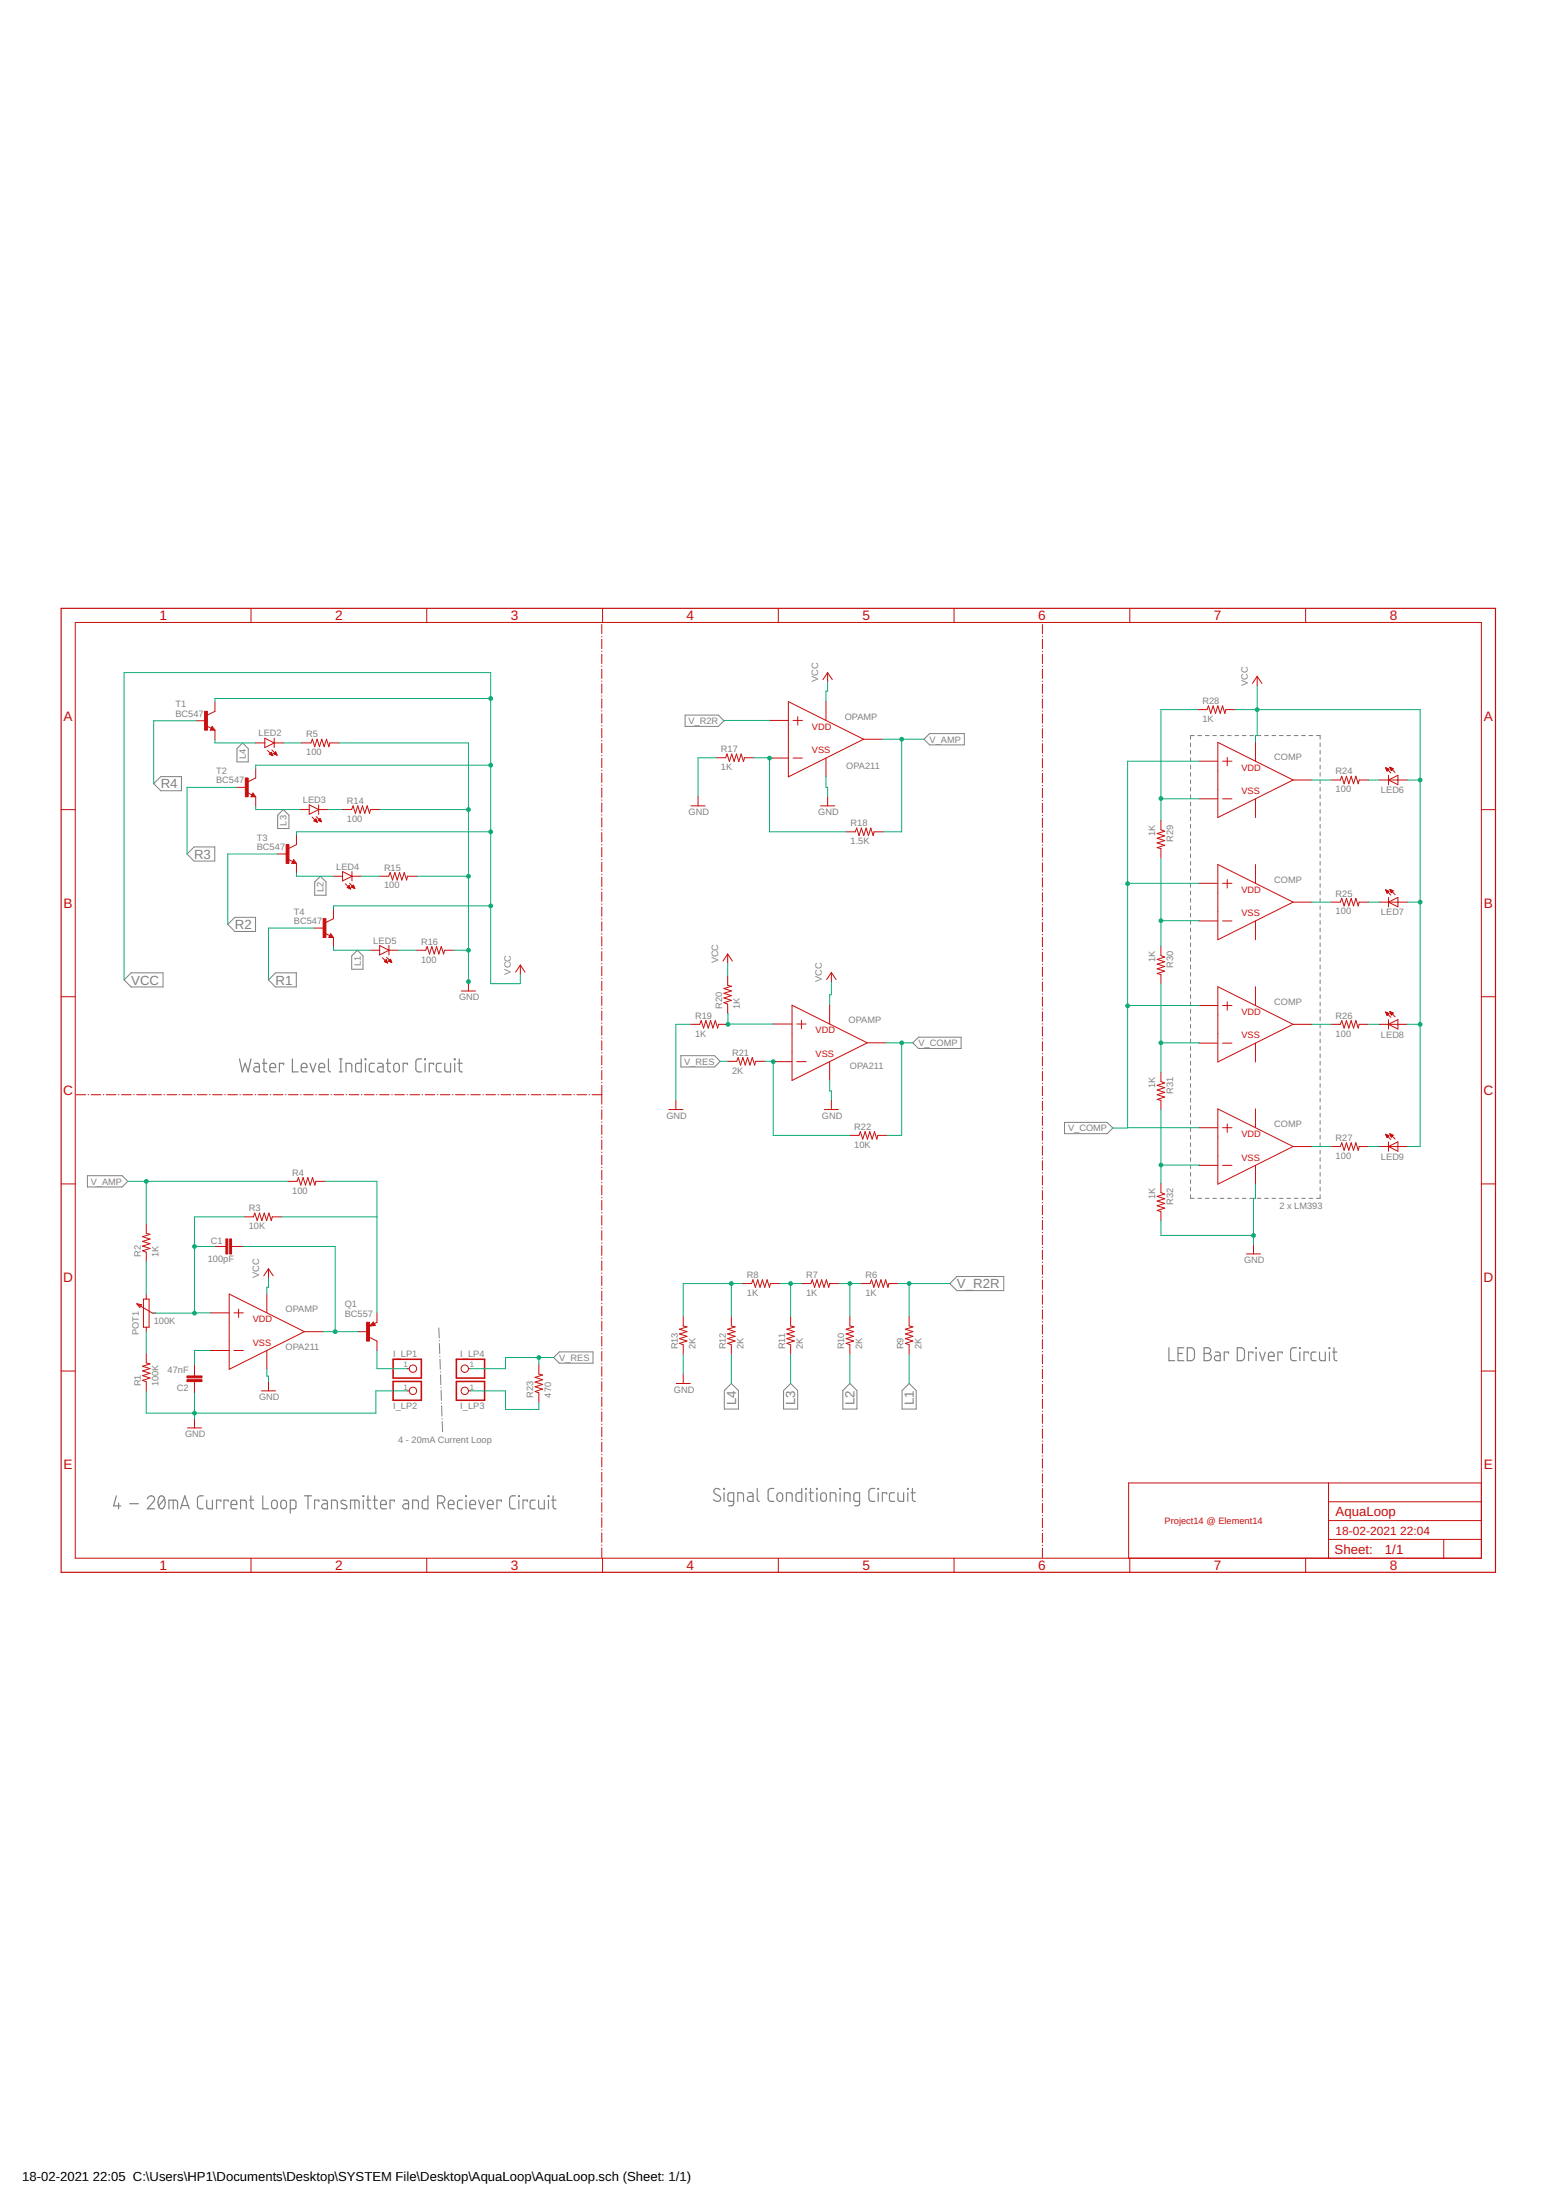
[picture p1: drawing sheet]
<svg xmlns="http://www.w3.org/2000/svg" width="420mm" height="594mm" viewBox="0 0 420 594" stroke-linecap="round" stroke-linejoin="round" font-family="sans-serif">
<g fill="none" stroke="#808080" stroke-width=".27">
<path d="M185 193.1h9l1.5 1.5-1.5 1.6h-9zM249.5 199.6l1.5-1.5h9.4v3h-9.4zM322.5 198.6h-1v1M323.5 198.6h1M325.5 198.6h1M327.5 198.6h1M329.5 198.6h1M331.5 198.6h1M333.5 198.6h1M335.5 198.6h1M337.5 198.6h1M339.5 198.6h1"/>
<path d="M341.5 198.6h1M343.5 198.6h1M345.5 198.6h1M347.5 198.6h1M349.5 198.6h1M351.5 198.6h1M353.5 198.6h1M355.5 198.6h1v1M41.5 211.6l1.9-1.9h5.6v3.8h-5.6zM65.5 200.6l1.5 1.5v3.6h-3v-3.6zM76.5 218.6l1.5 1.5v3.6h-3v-3.6zM321.5 200.6v1"/>
<path d="M321.5 202.6v1M321.5 204.6v1M321.5 206.6v1M321.5 208.6v1M321.5 210.6v1M321.5 212.6v1M321.5 214.6v1M321.5 216.6v1M321.5 218.6v1M356.5 200.6v1M356.5 202.6v1M356.5 204.6v1"/>
<path d="M356.5 206.6v1M356.5 208.6v1M356.5 210.6v1M356.5 212.6v1M356.5 214.6v1M356.5 216.6v1M356.5 218.6v1M50.5 230.6l1.9-1.9h5.6v3.8h-5.6zM86.5 236.6l1.5 1.5v3.6h-3v-3.6zM321.5 220.6v1M321.5 222.6v1M321.5 224.6v1"/>
<path d="M321.5 226.6v1M321.5 228.6v1M321.5 230.6v1M321.5 232.6v1M321.5 234.6v1M321.5 236.6v1M321.5 238.6v1M356.5 220.6v1M356.5 222.6v1M356.5 224.6v1M356.5 226.6v1M356.5 228.6v1"/>
<path d="M356.5 230.6v1M356.5 232.6v1M356.5 234.6v1M356.5 236.6v1M356.5 238.6v1M61.5 249.6l1.9-1.9h5.6v3.8h-5.6zM96.5 256.6l1.5 1.5v3.6h-3v-3.6zM321.5 240.6v1M321.5 242.6v1M321.5 244.6v1M321.5 246.6v1M321.5 248.6v1"/>
<path d="M321.5 250.6v1M321.5 252.6v1M321.5 254.6v1M321.5 256.6v1M321.5 258.6v1M356.5 240.6v1M356.5 242.6v1M356.5 244.6v1M356.5 246.6v1M356.5 248.6v1M356.5 250.6v1M356.5 252.6v1"/>
<path d="M356.5 254.6v1M356.5 256.6v1M356.5 258.6v1M33.5 264.6l1.9-1.9h8.6v3.8h-8.6zM74.4 262.7h5.6v3.8h-5.6l-1.9-1.9zM321.5 260.6v1M321.5 262.6v1M321.5 264.6v1M321.5 266.6v1M321.5 268.6v1M321.5 270.6v1M321.5 272.6v1"/>
<path d="M321.5 274.6v1M321.5 276.6v1M321.5 278.6v1M356.5 260.6v1M356.5 262.6v1M356.5 264.6v1M356.5 266.6v1M356.5 268.6v1M356.5 270.6v1M356.5 272.6v1M356.5 274.6v1M356.5 276.6v1"/>
<path d="M356.5 278.6v1M183.9 285.1h9.1l1.5 1.5-1.5 1.5h-9.1zM246.5 281.6l1.5-1.5h11.5v3h-11.5zM321.5 280.6v1M321.5 282.6v1M321.5 284.6v1M321.5 286.6v1M321.5 288.6v1M321.5 290.6v1M321.5 292.6v1M321.5 294.6v1M321.5 296.6v1"/>
<path d="M321.5 298.6v1M356.5 280.6v1M356.5 282.6v1M356.5 284.6v1M356.5 286.6v1M356.5 288.6v1M356.5 290.6v1M356.5 292.6v1M356.5 294.6v1M356.5 296.6v1M356.5 298.6v1M23.6 317.5h9.4l1.5 1.5-1.5 1.5h-9.4z"/>
<path d="M287.4 303.1h11.6l1.5 1.5-1.5 1.5h-11.6zM321.5 300.6v1M321.5 302.6v1M321.5 304.6v1M321.5 306.6v1M321.5 308.6v1M321.5 310.6v1M321.5 312.6v1M321.5 314.6v1M321.5 316.6v1M321.5 318.6v1M356.5 300.6v1"/>
<path d="M356.5 302.6v1M356.5 304.6v1M356.5 306.6v1M356.5 308.6v1M356.5 310.6v1M356.5 312.6v1M356.5 314.6v1M356.5 316.6v1M356.5 318.6v1M321.5 322.6v1h1M321.5 320.6v1M323.5 323.6h1"/>
<path d="M325.5 323.6h1M327.5 323.6h1M329.5 323.6h1M331.5 323.6h1M333.5 323.6h1M335.5 323.6h1M337.5 323.6h1M339.5 323.6h1M341.5 323.6h1M343.5 323.6h1M345.5 323.6h1M347.5 323.6h1"/>
<path d="M349.5 323.6h1M351.5 323.6h1M353.5 323.6h1M356.5 320.6v1M356.5 322.6v1h-1M118.5 358.6l.1 2.7M256.5 346.6l1.9-1.9h12.6v3.8h-12.6zM118.6 362v.1M118.6 362.8l.1 2.7M118.8 366.2v.1M118.8 367l.1 2.7M118.9 370.4v.1"/>
<path d="M119 371.2v2.8M119.1 374.6v.2M119.1 375.5l.1 2.7M119.2 378.8v.2M119.3 379.7v2.7M149.5 366.6l1.5-1.5h9.1v3h-9.1zM195.6 375.5l1.9-1.9 1.9 1.9v5h-3.8zM213.5 373.6l1.9 1.9v5h-3.8v-5zM227.6 375.5l1.9-1.9 1.9 1.9v5h-3.8zM243.6 375.5l1.9-1.9 1.9 1.9v5h-3.8zM119.4 383.1v.1M119.4 383.9l.1 2.7"/>
</g>
<g fill="none" stroke="#808080" stroke-width=".32">
<path d="M64.7 285.9l.7 3.6 .8-2.4 .8 2.4 .8-3.6M68.7 287.1h.9l.4 .4v2h-.8a.68 .68 0 0 1-.7-.7 .68 .68 0 0 1 .7-.7h.8M70.9 287.1h1.2M71.3 285.9v3.2l.2 .2 .6 .2M72.9 288.3h1.5a.82 .82 0 0 0-.5-1.2 .82 .82 0 0 0-1 .8l.1 1.3 .3 .2 1.1 .1M76.6 287.5v-.4h-1.2v2.4M79 285.9v3.6h1.5M81.3 288.3h1.6a.81 .81 0 0 0-.5-1.2 .81 .81 0 0 0-1.1 .8l.1 1.3 .3 .2 1.2 .1M83.7 287.1l.8 2.4 .8-2.4M86.1 288.3h1.6a.81 .81 0 0 0-.6-1.2 .81 .81 0 0 0-1 .8l.1 1.3 .3 .2 1.2 .1M88.7 285.9v3.2l.6 .4M91.6 289.5h.8"/>
<path d="M91.6 285.9h.8M92 285.9v3.6M93.4 289.5v-2.4h1.2l.3 .3 .1 2.1M97.6 285.9v3.6l-1.4-.2-.2-.4 .1-1.5 .3-.3h1.2M98.6 285.9h.2v.3h-.2zM98.7 287.1v2.4M101.1 287.1h-1l-.4 .6 .1 1.5 .3 .2 1 .1M102.1 287.1h1l.3 .4 .1 2h-.9a.68 .68 0 0 1-.7-.7 .68 .68 0 0 1 .7-.7h.9M104.3 287.1h1.2M104.7 285.9v3.2l.2 .2 .6 .2M106.6 287.3a.77 .77 0 0 1 .8-.1 .77 .77 0 0 1 .4 .7v.8a.77 .77 0 0 1-.7 .8 .77 .77 0 0 1-.8-.8v-1zM110 287.5v-.4h-1.1v2.4"/>
<path d="M113.9 285.9l-1.3 .2-.3 .6 .1 2.4 .5 .3 1 .1M114.7 285.9h.2v.3h-.2zM114.8 287.1v2.4M117.1 287.5v-.4h-1.2v2.4M119.2 287.1h-1l-.4 .6 .1 1.5 .3 .2 1 .1M120.1 287.1v2l.6 .4h1v-2.4M122.7 285.9h.2v.3h-.2zM122.8 287.1v2.4M123.6 287.1h1.2M124 285.9l.1 3.2 .3 .3 .4 .1M315.6 363.9v3.5h1.6M318.1 365.5h1.2"/>
<path d="M319.7 363.9h-1.6v3.5h1.6M320.6 363.9a1.74 1.74 0 0 1 1.6 .3l.3 .7v1.6l-.3 .7a1.74 1.74 0 0 1-1.6 .2zM325.1 363.9h1a.77 .77 0 0 1 .8 .8 .77 .77 0 0 1-.8 .8 .97 .97 0 0 1 1 1 .97 .97 0 0 1-1 .9h-1zM325.1 365.5h1M328.1 365.1h1l.4 .4v1.9h-.9a.68 .68 0 0 1-.7-.6 .68 .68 0 0 1 .7-.7h.9M331.7 365.5v-.4h-1.1v2.3M334.1 363.9a1.76 1.76 0 0 1 1.7 .3l.2 .7v1.8l-.2 .5a1.76 1.76 0 0 1-1.7 .2zM338.3 365.5v-.4h-1.2v2.3M339.1 363.9h.2v.2h-.2zM339.2 365.1v2.3M340.1 365.1l.8 2.3 .8-2.3M342.5 366.3h1.5a.81 .81 0 0 0-.5-1.2 .81 .81 0 0 0-1 .8v1.1l.2 .3 1.3 .1"/>
<path d="M346.2 365.5v-.4h-1.1v2.3M350.1 363.9l-1.3 .2-.3 .6 .1 2.4 .5 .3h1M350.9 363.9l.2 .2zM351 365.1v2.3M353.3 365.5v-.4h-1.2v2.3M355.4 365.1h-1l-.4 .6 .1 1.5 .3 .2h1M356.3 365.1v1.9l.6 .4h1v-2.3M358.9 363.9l.2 .2zM359 365.1v2.3M359.8 365.1h1.2M360.2 363.9v3l.3 .4 .5 .1M31.4 403.9l-.7 2.8h1.9"/>
<path d="M32 405.9v1.5M35 406.1h2.4M39.8 404.7a.97 .97 0 0 1 1.4-.7 .97 .97 0 0 1 .3 1.5l-1.7 1.9h1.9M43.1 404.2a.81 .81 0 0 1 .9-.2 .81 .81 0 0 1 .5 .8 2 2 0 0 1-.9 2.6 2.16 2.16 0 0 1-.5-3.2zM44.4 404.7l-1.5 2M45.6 407.4v-2.3h1.8l.4 .2 .1 2.1M46.8 405.1v2.3M48.7 407.4l1.2-3.5 1.2 3.5M49 406.5h1.8M54.9 403.9a1.37 1.37 0 0 0-1.4 .3l-.2 .5 .1 2.3 .5 .4h1M55.8 405.1v1.9l.6 .4h1v-2.3M59.6 405.5v-.4h-1.1v2.3"/>
<path d="M61.6 405.5v-.4h-1.1v2.3M62.4 406.3h1.5a.82 .82 0 0 0-.5-1.2 .82 .82 0 0 0-1 .8v1.1l.2 .3 1.3 .1M65 407.4v-2.3h.9l.5 .2 .1 2.1M67.3 405.1h1.2M67.7 403.9l.1 3.1 .2 .3 .5 .1M71 403.9v3.5h1.5M73.6 405.3a.79 .79 0 0 1 .8-.1 .79 .79 0 0 1 .5 .7v.8a.78 .78 0 0 1-.8 .7 .78 .78 0 0 1-.8-.7l.1-1zM76.1 405.3a.79 .79 0 0 1 .8-.1 .79 .79 0 0 1 .5 .7v.8a.78 .78 0 0 1-.8 .7 .78 .78 0 0 1-.8-.7v-1zM78.4 407.4h1l.4-.2 .1-1.5-.2-.5-1.3-.1v3.5M82.2 403.9h1.9M83.2 403.9v3.5M86.1 405.5v-.4h-1.2v2.3"/>
<path d="M87.1 405.1h.9l.4 .4v1.9h-.9a.69 .69 0 0 1-.6-.7 .69 .69 0 0 1 .6-.6h.9M89.5 407.4v-2.3h1l.5 .2 .1 2.1M93.5 405.3a.77 .77 0 0 0-.9-.3 .77 .77 0 0 0-.5 .7l.1 .3 1.2 .5a.51 .51 0 0 1 .3 .5 .51 .51 0 0 1-.5 .4l-1.1-.2M94.7 407.4v-2.3h1.7l.5 .2 .1 2.1M95.8 405.1v2.3M98 403.9l.2 .2zM98.1 405.1v2.3M99 405.1h1.1M99.4 403.9v3.1l.2 .3 .5 .1M100.8 405.1h1.1M101.2 403.9v3.1l.2 .3 .5 .1M102.8 406.3h1.5a.81 .81 0 0 0-.5-1.2 .81 .81 0 0 0-1 .8v1.1l.2 .3 1.3 .1"/>
<path d="M106.5 405.5v-.4h-1.2v2.3M109 405.1h.9l.4 .4v1.9h-.8a.69 .69 0 0 1-.7-.7 .69 .69 0 0 1 .7-.6h.8M111.4 407.4v-2.3h1l.5 .2 .1 2.1M115.5 403.9v3.5l-1.3-.1-.2-.5 .1-1.5 .5-.2h.9M118.2 405.9a1.72 1.72 0 0 0 1.7-.4 .97 .97 0 0 0 .1-1 .97 .97 0 0 0-.9-.6h-.9v3.5M119.4 405.9l.7 1.5M121.1 406.3h1.5a.81 .81 0 0 0-.5-1.2 .81 .81 0 0 0-1 .8v1.1l.2 .3 1.3 .1M124.9 405.1h-1l-.4 .6 .1 1.5 .5 .2h.8M125.7 403.9l.2 .2zM125.8 405.1v2.3M126.9 406.3h1.5a.82 .82 0 0 0-.5-1.2 .82 .82 0 0 0-1 .8v.9l.2 .5 1.3 .1M129.2 405.1l.8 2.3 .8-2.3"/>
<path d="M131.6 406.3h1.6a.82 .82 0 0 0-.6-1.2 .82 .82 0 0 0-1 .8v.9l.3 .5 1.3 .1M135.4 405.5v-.4h-1.2v2.3M139.2 403.9l-1.3 .2-.3 .6 .1 2.3 .5 .4h1M140 403.9l.2 .2zM140.1 405.1v2.3M142.4 405.5v-.4h-1.2v2.3M144.5 405.1h-.9l-.4 .6 .1 1.5 .4 .2h.8M145.4 405.1l.1 1.9 .5 .4h1v-2.3M148 403.9l.2 .2zM148.1 405.1v2.3M148.9 405.1h1.2M149.4 403.9v3.1l.2 .3 .5 .1"/>
<path d="M194.4 402.2a.87 .87 0 0 0-1.3-.1 .87 .87 0 0 0 0 1.3l1.1 .6a.85 .85 0 0 1 .2 1.2 .85 .85 0 0 1-1.2 .1l-.6-.4M195.4 401.9l.2 .2zM195.5 403.1v2.3M198.1 405.4h-1.1l-.3-.2-.1-1.5 .2-.5 1.3-.1v2.9l-.4 .6h-1M199.2 405.4v-2.3h1.2l.3 .2 .1 2.1M202 403.1h.9l.4 .4v1.9h-.8a.68 .68 0 0 1-.7-.7 .68 .68 0 0 1 .7-.6h.8M204.5 401.9v3.1l.5 .4M209 401.9l-1.3 .2-.3 .6 .1 2.3 .5 .4h1M210.1 403.3a.78 .78 0 0 1 .8-.1 .78 .78 0 0 1 .4 .7v.8a.78 .78 0 0 1-.7 .7 .78 .78 0 0 1-.8-.7v-1.1zM212.4 405.4v-2.3h1.1l.3 .2 .1 2.1M216.5 401.9v3.5h-1.2l-.4-.5 .2-1.6 .2-.2h1.2M217.5 401.9h.2v.2h-.2z"/>
<path d="M217.6 403.1v2.3M218.5 403.1h1.1M218.9 401.9v3.1l.2 .3 .5 .1M220.5 401.9l.2 .2zM220.6 403.1v2.3M221.9 403.3a.78 .78 0 0 1 .8-.1 .78 .78 0 0 1 .5 .7v.8a.78 .78 0 0 1-.8 .7 .78 .78 0 0 1-.8-.7v-1.1zM224.2 405.4v-2.3h1.1l.3 .2 .1 2.1M226.8 401.9l.1 .2zM226.8 403.1v2.3M228 405.4v-2.3h1.1l.3 .2 .1 2.1M232.1 405.4h-1.2l-.2-.2-.2-1.5 .4-.6h1.2v2.9l-.4 .6h-1M236.2 401.9l-1.2 .2-.4 .6 .1 2.3 .5 .4h1"/>
<path d="M237 401.9l.2 .2zM237.1 403.1v2.3M239.4 403.5v-.4h-1.1v2.3M241.5 403.1h-.9l-.4 .6 .1 1.5 .3 .2h.9M242.5 403.1v1.9l.5 .4h1v-2.3M245 401.9l.2 .2zM245.1 403.1v2.3M246 403.1h1.2M246.4 401.9v3.1l.2 .3 .6 .1"/>
</g>
<g fill="none" stroke="#c90d0c" stroke-width=".27">
<path d="M20.3 168.1h379.7v252.7h-379.7zM67.8 164.3v3.8M115.2 164.3v3.8M162.5 168.6v2.5M162.5 171.8v.2M162.5 172.6v2.6M162.5 175.8v.2M162.5 176.7v2.5M162.5 179.9v.1M162.7 164.3v3.8M210.2 164.3v3.8M257.6 164.3v3.8"/>
<path d="M281.5 168.6v2.6M281.5 171.8v.2M281.5 172.7v2.5M281.5 175.9v.1M281.5 176.7v2.5M281.5 179.9v.1M305.1 164.3v3.8M352.6 164.3v3.8M53 194.6h2.5M55.8 196l1.2 .7M57.3 196.2l.7 1h-1.2zM57.3 196.7l.1 .2h-.4l.3-.5 .5 .6h-.8"/>
<path d="M58 189.5v2.6l-2 1M58 197.2v2.5M71.5 199.3l2.5 1.3-2.5 1.3zM74 199.3v2.6M162.5 180.7v2.5M162.5 183.9v.1M162.5 184.7v2.5M162.5 187.9v.1M162.5 188.7v2.5M162.5 191.9v.1M162.5 192.7v2.5M162.5 195.9v.1"/>
<path d="M162.5 196.7v2.5M162.5 199.9v.2M207.8 194.5h5.1M212.9 189.5l20.3 10.1-20.3 10.2zM214.1 194.5h2.6M215.4 193.5v2.3M223 189.5v5M223.5 181.6l1.2 1.9M223.5 181.6l-1.3 1.9M223.5 181.6v2.6M233.2 199.6h5.1M281.5 180.7v2.5"/>
<path d="M281.5 183.9v.1M281.5 184.7v2.5M281.5 187.9v.2M281.5 188.7v2.6M281.5 191.9v.2M281.5 192.8v2.5M281.5 196v.1M281.5 196.8v2.5M323.4 191.6h2.5l.4-1 .6 2 .7-2 .6 2 .6-2 .7 2 .6-2 .7 2 .2-1h2.5M339.5 182.6l1.2 1.9M339.5 182.6l-1.3 1.9M339.5 182.6v2.6"/>
<path d="M16.5 218.6h3.8M64 212.6h2.5M66.8 214l1.3 .7M68.3 214.1l.7 1.1h-1.2zM68.3 214.7l.1 .2h-.4l.3-.5 .5 .6h-.8M69 200.6h2.5M69 207.5v2.6l-2 1M69 215.2v2.5M72.3 202.6l1.4 1.4M72.9 203.6h.6M72.9 203.7h.6M73 203.5h.4"/>
<path d="M73.1 203.3h.3M73.2 203.8h.4M73.2 203.2h.1M73.3 203.2l.4 .8-.9-.3zM73.4 202.5l1.4 1.4M73.4 204h.2M73.9 203.5l.5-.5 .4 .9zM74 203.5h.6M74 200.6h2.6M74 203.6h.7M74.1 203.3h.5M74.2 203.2h.3"/>
<path d="M74.3 203.7h.4M74.3 203.1h.2M74.6 203.8h.2M81 218.6h2.5M81.4 200.6h2.6l.3-1 .7 2 .6-2 .7 2 .6-2 .6 2 .7-2 .6 2 .2-1h2.6M83.5 217.3l2.5 1.3-2.5 1.3zM86 217.3v2.6M86 218.6h2.6M92.4 218.6h2.6l.3-1 .7 2 .6-2 .6 2 .7-2 .6 2 .6-2 .7 2 .2-1h2.6M162.5 200.7v2.6M162.5 203.9v.2M162.5 204.8v2.5"/>
<path d="M162.5 208v.1M162.5 208.8v2.5M162.5 212v.1M162.5 212.8v2.5M162.5 216v.1M162.5 216.8v2.5M186.6 217.6h3.8M188.5 215.1v2.5M193.4 204.6h2.5l.4-1 .7 2 .6-2 .6 2 .7-2 .6 2 .6-2 .7 2 .2-1h2.6M207.8 204.7h5.1M214.1 204.7h2.6M221.6 217.6h3.8"/>
<path d="M223 204.7v5.1M223.5 215.1v2.5M281.5 200v.1M281.5 200.8v2.5M281.5 204v.2M281.5 204.8v2.5M281.5 208v.2M281.5 208.9v2.5M281.5 212.1v.1M281.5 212.9v2.5M281.5 216.1v.1M281.5 216.9v2.5"/>
<path d="M323.8 205.5h5M323.8 215.7h5M328.8 200.5l20.4 10.1-20.4 10.2zM330.1 205.5h2.6M330.1 215.7h2.6M331.4 204.5v2.3M339 200.5v5M339 215.7v5.1M349.2 210.6h5M359.4 210.6h2.5l.4-1 .6 2 .7-2 .6 2 .6-2 .7 2 .6-2 .7 2 .2-1h2.5M372.4 210.6h7.6M374.2 207.3l1.4 1.4"/>
<path d="M374.2 207.3h.1M374.2 207.3l.9 .4M374.2 207.3l.3 .9M374.2 207.5h.3M374.3 207.6h.5M374.3 207.7h.8M374.4 207.8h.5M374.4 207.9h.4M374.5 208.1h.2M374.5 208.2h.1M374.9 210.6l2.6-1.2v2.5zM374.9 209.4v2.5"/>
<path d="M375.1 207.7l-.6 .5M375.3 207.2l1.4 1.4M375.3 207.2l.9 .4M375.3 207.2l.4 .9 .5-.5M375.3 207.2h.1M375.4 207.3h.2M375.4 207.5h.5M375.5 207.6h.7M375.5 207.7h.6M375.6 207.8h.4M375.6 207.9h.2M375.7 208.1h.1"/>
<path d="M400 218.6h3.8M75 230.6h2.5M77.8 232.1l1.2 .6M79.3 232.1l.8 1.1h-1.3zM79.3 232.6l.1 .3h-.4l.3-.5 .5 .6h-.8M80.1 225.5v2.6l-2.1 1M80.1 233.2v2.5M84.3 220.6l1.4 1.4M84.8 221.7l.5-.6 .4 .9zM84.8 221.7h.7M84.9 221.6h.5M85 221.4h.4"/>
<path d="M85.1 221.8h.5M85.1 221.3h.2M85.2 221.2h.1M85.4 221.9h.2M85.4 220.5l1.4 1.4M85.9 221.5l.5-.5 .4 .9zM86 221.6h.7M86 221.4h.6M86.1 221.3h.5M86.3 221.2h.2M86.3 221.7h.4M86.4 221.1h.1"/>
<path d="M86.6 221.8h.2M90 236.6h2.5M92.5 235.4l2.5 1.2-2.5 1.3zM93.3 238.7l1.4 1.4M93.8 239.7l.9 .4M93.8 239.7h.7M93.9 239.5h.5M94 239.4h.4M94 239.8h.6M94.1 239.3h.2M94.3 239.2h.1M94.3 239.2l-.5 .5"/>
<path d="M94.3 239.2l.4 .9M94.3 239.9h.3M94.4 238.5l1.4 1.4M94.9 239.5l.9 .4M94.9 239.5h.8M95 239.4h.6M95 235.4v2.5M95 236.6h2.6M95.1 239.3h.4M95.2 239.7h.5M95.3 239.2h.2M95.4 239.1h.1"/>
<path d="M95.4 239l-.5 .5M95.4 239l.4 .9M95.5 239.8h.2M95.8 239.9h.1M102.4 236.6h2.6l.3-1 .7 2 .6-2 .7 2 .6-2 .6 2 .7-2 .6 2 .2-1h2.6M162.5 220v.1M162.5 220.8v2.5M162.5 224v.2M162.5 224.8v2.6M162.5 228v.2M162.5 228.9v2.5M162.5 232.1v.1"/>
<path d="M162.5 232.9v2.5M162.5 236.1v.1M162.5 236.9v2.5M228.4 224.6h2.5l.4-1 .7 2 .6-2 .6 2 .7-2 .6 2 .6-2 .7 2 .2-1h2.6M281.5 220.1v.1M281.5 220.9v2.6M281.5 224.1v.2M281.5 225v2.5M281.5 228.2v.1M281.5 229v2.5M281.5 232.2v.1M281.5 233v2.5"/>
<path d="M281.5 236.2v.1M281.5 237v2.5M313.5 221.5v2.6l1 .4-2 .6 2 .6-2 .7 2 .6-2 .6 2 .7-2 .6 1 .3v2.5M323.8 238.5h5M328.8 233.4l20.4 10.2-20.4 10.2zM330.1 238.5h2.6M331.4 237.5v2.3M339 233.4v5.1M85 250.6h2.5M87.8 252l1.2 .6M89.3 252.1l.7 1.1h-1.2zM89.3 252.6l.1 .3h-.4l.3-.5 .5 .6h-.8"/>
<path d="M90 245.5v2.6l-2 1M90 253.2v2.5M94.6 240h.1M100 256.6h2.5M102.5 255.3l2.5 1.3-2.5 1.3zM103.3 258.6l1.3 1.4M103.8 259.7h.7M103.9 259.6h.6M104 259.4h.4M104.1 259.3h.3M104.1 259.8h.5M104.2 259.2h.1"/>
<path d="M104.3 259.1l.3 .9-.8-.3zM104.4 258.5l1.4 1.4M104.4 259.9h.2M104.9 259.5l.5-.5 .4 .9zM105 259.6h.6M105 259.4h.6M105 255.3v2.6M105 256.6h2.6M105.1 259.3h.5M105.2 259.2h.3M105.3 259.7h.4M105.4 259.1h.1"/>
<path d="M105.6 259.8h.1M112.4 256.6h2.6l.3-1 .7 2 .6-2 .6 2 .7-2 .6 2 .6-2 .7 2 .2-1h2.6M162.5 240.1v.1M162.5 240.9v2.5M162.5 244.1v.1M162.5 244.9v2.5M162.5 248.1v.1M162.5 248.9v2.5M162.5 252.1v.2M162.5 252.9v2.6M162.5 256.1v.2M162.5 257v2.5"/>
<path d="M196.5 257.6v2.6M196.5 257.6l1.3 1.9M196.5 257.6l-1.3 1.9M281.5 240.2v.2M281.5 241v2.6M281.5 244.2v.2M281.5 245.1v2.5M281.5 248.3v.1M281.5 249.1v2.5M281.5 252.3v.1M281.5 253.1v2.5M281.5 256.3v.2"/>
<path d="M281.5 257.1v2.6M313.5 255.5v2.6l1 .3-2 .7 2 .6-2 .6 2 .7-2 .6 2 .7-2 .6 1 .2v2.6M323.8 248.7h5M330.1 248.7h2.6M339 248.7v5.1M349.2 243.6h5M359.4 243.6h2.5l.4-1 .6 2 .7-2 .6 2 .6-2 .7 2 .6-2 .7 2 .2-1h2.5M372.4 243.6h7.6M374.2 240.3l1.4 1.4M374.2 240.3l.9 .4-.6 .5zM374.2 240.4h.1M374.2 240.5h.4"/>
<path d="M374.3 240.6h.6M374.4 240.7h.6M374.4 240.9h.5M374.5 241h.3M374.5 241.1h.1M374.9 242.3v2.6M374.9 243.6l2.6-1.3v2.6zM375.3 240.2l1.4 1.4M375.3 240.2l.9 .4-.5 .5zM375.3 240.3h.2M375.4 240.4h.4M375.5 240.5h.6"/>
<path d="M375.5 240.6h.6M375.6 240.7h.4M375.6 240.9h.3M375.6 241h.2M16.5 269.2h3.8M124.6 267.6h3.8M126.5 265.1v2.5M140.5 260.6l1.3 1.9M140.5 260.6l-1.3 1.9M140.5 260.6v2.5M162.5 260.2v.1M162.5 261v2.5"/>
<path d="M162.5 264.2v.1M162.5 265v2.5M162.5 268.2v.1M162.5 269v2.5M162.5 272.2v.1M162.5 273v2.5M162.5 276.2v.2M162.5 277v2.5M186.4 276.6h2.6l.3-1 .7 2 .6-2 .6 2 .7-2 .6 2 .6-2 .7 2 .2-1h2.6M196.5 263.5v2.6l1 .2-2 .7 2 .6-2 .6 2 .7-2 .6 2 .6-2 .7 1 .3v2.6M208.8 276.5h5.1M213.9 271.4l20.3 10.2-20.3 10.2z"/>
<path d="M215.1 276.5h2.6M216.4 275.5v2.3M224 271.4v5.1M224.5 262.6l1.3 1.9M224.5 262.6l-1.3 1.9M224.5 262.6v2.6M281.5 260.3v.2M281.5 261.2v2.5M281.5 264.4v.1M281.5 265.2v2.5M281.5 268.4v.1M281.5 269.2v2.5"/>
<path d="M281.5 272.4v.1M281.5 273.2v2.6M281.5 276.4v.2M281.5 277.2v2.6M323.8 271.5h5M328.8 266.4l20.4 10.2-20.4 10.2zM330.1 271.5h2.6M331.4 270.5v2.3M339 266.4v5.1M349.2 276.6h5M359.4 276.6h2.5l.4-1 .6 2 .7-2 .6 2 .6-2 .7 2 .6-2 .7 2 .2-1h2.5M372.4 276.6h7.6"/>
<path d="M374.2 273.3l1.4 1.4M374.2 273.3h.1M374.2 273.3l.9 .4M374.2 273.3l.3 .9 .6-.5M374.2 273.4h.3M374.3 273.6h.5M374.3 273.7h.7M374.4 273.8h.5M374.4 273.9h.4M374.5 274h.2M374.5 274.2h.1M374.9 275.3v2.6"/>
<path d="M374.9 276.6l2.6-1.3v2.6zM375.3 273.2l1.4 1.4M375.3 273.2l.9 .4M375.3 273.2l.4 .9M375.3 273.2h.1M375.4 273.3h.2M375.4 273.4h.5M375.5 273.6h.7M375.5 273.7h.6M375.6 273.8h.4M375.6 273.9h.2M375.7 274h.1"/>
<path d="M376.2 273.6l-.5 .5M400 269.2h3.8M20.5 295.6h2.6M23.8 295.6h.1M24.6 295.6h2.6M27.9 295.6h.1M28.7 295.6h2.6M32 295.6h.1M32.8 295.6h2.6M36.1 295.6h.1M36.9 295.6h2.6M40.2 295.6h.1"/>
<path d="M41 295.6h2.6M44.3 295.6h.1M45.1 295.6h2.6M48.4 295.6h.1M49.2 295.6h2.6M52.5 295.6h.1M53.3 295.6h2.6M56.6 295.6h.1M57.4 295.6h2.6M60.7 295.6h.1M61.5 295.6h2.6M64.8 295.6h.1"/>
<path d="M65.6 295.6h2.6M68.9 295.6h.1M69.7 295.6h2.6M73 295.6h.1M73.8 295.6h2.6M77.1 295.6h.1M77.9 295.6h2.6M81.2 295.6h.1M82 295.6h2.6M85.3 295.6h.1M86.1 295.6h2.6M89.4 295.6h.1"/>
<path d="M90.2 295.6h2.6M93.5 295.6h.1M94.3 295.6h2.6M97.6 295.6h.1M98.4 295.6h2.6M101.7 295.6h.1M102.5 295.6h2.6M105.8 295.6h.1M106.6 295.6h2.6M109.9 295.6h.1M110.7 295.6h2.6M114 295.6h.1"/>
<path d="M114.8 295.6h2.6M118.1 295.6h.1M118.9 295.6h2.6M122.2 295.6h.1M123 295.6h2.6M126.3 295.6h.1M127.1 295.6h2.6M130.4 295.6h.1M131.2 295.6h2.6M134.5 295.6h.1M135.3 295.6h2.6M138.6 295.6h.1"/>
<path d="M139.4 295.6h2.6M142.7 295.6h.1M143.5 295.6h2.6M146.8 295.6h.1M147.6 295.6h2.6M150.9 295.6h.1M151.7 295.6h2.6M155 295.6h.1M155.8 295.6h2.6M159.1 295.6h.1M159.9 295.6h2.6M162.5 280.2v.2"/>
<path d="M162.5 281.1v2.5M162.5 284.2v.2M162.5 285.1v2.5M162.5 288.2v.2M162.5 289.1v2.5M162.5 292.3v.1M162.5 293.1v5.1M162.5 298.9v.1M162.5 299.7v2.6M180.6 299.6h3.8M182.5 297.1v2.5M196.4 286.6h2.5l.4-1 .7 2 .6-2 .6 2 .7-2 .6 2 .6-2 .7 2 .2-1h2.6"/>
<path d="M208.8 286.7h5.1M215.1 286.7h2.6M222.6 299.6h3.8M224 286.7v5.1M224.5 297.1v2.5M234.2 281.6h5.1M281.5 280.5v.1M281.5 281.3v2.5M281.5 284.5v.1M281.5 285.3v2.5M281.5 288.5v.1M281.5 289.3v2.5"/>
<path d="M281.5 292.5v.2M281.5 293.3v2.6M281.5 296.5v.2M281.5 297.4v2.5M313.5 289.5v2.6l1 .3-2 .7 2 .6-2 .6 2 .7-2 .6 2 .6-2 .7 1 .2v2.6M323.8 281.7h5M328.8 299.4l20.4 10.2-20.4 10.2zM330.1 281.7h2.6M339 281.7v5.1M339 299.4v5.1M16.5 319.7h3.8M77.7 319h2.5l.4-1 .6 2 .7-2 .6 2 .6-2 .7 2 .6-2 .6 2 .3-1h2.5"/>
<path d="M162.5 302.9v.2M162.5 303.8v2.5M162.5 307v.2M162.5 307.8v2.6M162.5 311.1v.1M162.5 311.9v2.6M162.5 315.2v.1M162.5 316v2.6M162.5 319.3v.1M229.4 306.6h2.5l.4-1 .7 2 .6-2 .6 2 .7-2 .6 2 .6-2 .7 2 .2-1h2.6M281.5 300.6v.1M281.5 301.4v2.5"/>
<path d="M281.5 304.6v.1M281.5 305.4v2.5M281.5 308.6v.2M281.5 309.4v2.6M281.5 312.6v.2M281.5 313.5v2.5M281.5 316.7v.1M281.5 317.5v2.5M313.5 319.5v2.6l1 .3-2 .7 2 .6-2 .6 2 .7-2 .6 2 .6-2 .7 1 .2v2.6M323.8 304.5h5M323.8 314.7h5M330.1 304.5h2.6"/>
<path d="M330.1 314.7h2.6M331.4 303.5v2.3M339 314.7v5.1M349.2 309.6h5M359.4 309.6h2.5l.4-1 .6 2 .7-2 .6 2 .6-2 .7 2 .6-2 .7 2 .2-1h2.5M372.4 309.6h7.6M374.2 306.3l1.4 1.4M374.2 306.3l.9 .4-.6 .5zM374.2 306.4h.1M374.2 306.5h.4M374.3 306.6h.6M374.4 306.7h.6"/>
<path d="M374.4 306.9h.5M374.5 307h.3M374.5 307.1h.1M374.9 308.3v2.6M374.9 309.6l2.6-1.3v2.6zM375.3 306.2l1.4 1.4M375.3 306.2l.9 .4-.5 .5zM375.3 306.2h.2M375.4 306.4h.4M375.5 306.5h.5M375.5 306.6h.6M375.5 306.7h.5"/>
<path d="M375.6 306.9h.3M375.6 307h.2M400 319.7h3.8M39.5 330.5v2.6l1 .2-2 .6 2 .7-2 .6 2 .7-2 .6 2 .6-2 .7 1 .3v2.6M58 336.6h3M62.5 336.6h3.1M65.9 328.6h2.5l.4-1 .6 2 .7-2 .6 2 .7-2 .6 2 .6-2 .7 2 .2-1h2.6M162.5 320.1v2.6M162.5 323.3v.2M162.5 324.2v2.5M162.5 327.4v.2M162.5 328.3v2.5"/>
<path d="M162.5 331.5v.1M162.5 332.3v2.6M162.5 335.6v.1M162.5 336.4v2.6M162.5 339.7v.1M281.5 320.7v.1M281.5 321.5v2.5M281.5 324.7v.1M281.5 325.5v2.5M281.5 328.7v.2M281.5 329.5v2.6M281.5 332.8v.1"/>
<path d="M281.5 333.6v2.5M281.5 336.8v.1M281.5 337.6v2.5M336.6 338.6h3.8M338.5 336.1v2.5M37 352.1l4.1 2.5h.9M37 352.1l1.2 .2-.5 .8zM38.7 350.8h1.6v7.6h-1.6zM39.5 349.5v1.3M39.5 358.4v1.3M56.8 354.5h5.1M61.9 349.4l20.3 10.2-20.3 10.2z"/>
<path d="M63.2 354.5h2.5M64.4 353.5v2.3M72.1 349.4v5.1M72.5 342.6l1.3 1.9M72.5 342.6l-1.3 1.9M72.5 342.6v2.5M82.2 359.6h5.1M96.7 359.6h2.6M100.8 357.7h-.4l.4-.3 .2 .4-1 .1 .8-.7 .4 .6M100.8 357l.5 .9-1.5 .2zM101.8 354.5v2.6l-.7 .4M162.5 340.5v2.6"/>
<path d="M162.5 343.7v.2M162.5 344.6v2.6M162.5 347.8v.2M162.5 348.6v2.6M162.5 351.9v.1M162.5 352.7v2.6M162.5 356v.1M162.5 356.8v2.6M184.5 355.5v2.6l1 .2-2 .6 2 .7-2 .6 2 .6-2 .7 2 .6-2 .7 1 .3v2.6M197.5 355.5v2.6l1 .2-2 .6 2 .7-2 .6 2 .6-2 .7 2 .6-2 .7 1 .3v2.6M200.4 346.6h2.5l.4-1 .7 2 .6-2 .6 2 .7-2 .6 2 .6-2 .7 2 .2-1h2.6M213.5 355.5v2.6l1 .2-2 .6 2 .7-2 .6 2 .6-2 .7 2 .6-2 .7 1 .3v2.6"/>
<path d="M216.4 346.6h2.5l.4-1 .7 2 .6-2 .6 2 .7-2 .6 2 .6-2 .7 2 .2-1h2.6M229.5 355.5v2.6l1 .2-2 .6 2 .7-2 .6 2 .6-2 .7 2 .6-2 .7 1 .3v2.6M232.4 346.6h2.5l.4-1 .7 2 .6-2 .6 2 .7-2 .6 2 .6-2 .7 2 .2-1h2.6M245.5 355.5v2.6l1 .2-2 .6 2 .7-2 .6 2 .6-2 .7 2 .6-2 .7 1 .3v2.6M281.5 340.8v.1M281.5 341.6v2.5M281.5 344.8v.2M281.5 345.7v2.5M281.5 348.8v.2M281.5 349.7v2.5M281.5 352.9v.1M281.5 353.7v2.5"/>
<path d="M281.5 356.9v.1M281.5 357.7v2.5M16.5 370.2h3.8M39.5 365.5v2.5l1 .3-2 .6 2 .7-2 .6 2 .6-2 .7 2 .6-2 .6 1 .4v2.6M52.5 368.5v3.1M52.5 373.1v3M56.8 364.7h5.1M63.2 364.7h2.5M70.6 375.6h3.8M72.1 364.7v5.1M72.5 373v2.6M99.8 361.1l2 1v2.6"/>
<path d="M110 375.6h.5M110 369.6h.5M126.5 375.6h.5M126.5 369.6h.5M145.5 368.5v2.6l1 .2-2 .6 2 .7-2 .6 2 .6-2 .7 2 .6-2 .7 1 .3v2.6M162.5 360.1v.1M162.5 360.9v2.6M162.5 364.2v.1M162.5 365v2.5M162.5 368.2v.2M162.5 369v2.6M162.5 372.3v.1"/>
<path d="M162.5 373.1v2.6M162.5 376.4v.1M162.5 377.2v2.6M182.6 373.6h3.8M184.5 371.1v2.5M281.5 360.9v.2M281.5 361.7v2.6M281.5 364.9v.2M281.5 365.8v2.5M281.5 369v.1M281.5 369.8v2.5M281.5 373v.1"/>
<path d="M281.5 373.8v2.5M281.5 377v.1M281.5 377.8v2.5M400 370.2h3.8M50.6 385.6h3.8M52.5 383.1v2.5M162.5 380.5v.1M162.5 381.3v2.6M162.5 384.6v.1M162.5 385.4v2.5M162.5 388.6v.2M162.5 389.4v2.6"/>
<path d="M162.5 392.7v.1M162.5 393.5v2.6M162.5 396.8v.1M162.5 397.6v2.6M281.5 381v.2M281.5 381.8v2.6M281.5 385.1v.1M281.5 385.9v2.5M281.5 389.1v.1M281.5 389.9v2.5M281.5 393.1v.1M281.5 393.9v2.6"/>
<path d="M281.5 397.1v.2M281.5 398v2.5M162.5 400.9v.1M162.5 401.7v2.6M162.5 404.9v.2M162.5 405.8v2.5M162.5 409v.2M162.5 409.9v2.5M162.5 413.1v.1M162.5 413.9v2.6M162.5 417.2v.1M162.5 418v2.6"/>
<path d="M281.5 401.2v.1M281.5 402v2.5M281.5 405.2v.1M281.5 406v2.5M281.5 409.2v.1M281.5 410v2.5M281.5 413.2v.2M281.5 414v2.6M281.5 417.2v.2M281.5 418.1v2.5M358.7 415.7h41.3M358.7 400.5v20.3"/>
<path d="M358.7 410.6h41.3M358.7 405.5h41.3M389.8 415.7v5.1M400 400.5h-95.2v20.3M67.8 420.8v3.8M115.2 420.8v3.8M162.7 420.8v3.8M210.2 420.8v3.8M257.6 420.8v3.8M305.1 420.8v3.8M352.6 420.8v3.8"/>
<circle cx="111.5" cy="375.6" r=".99"/>
<circle cx="111.5" cy="369.6" r=".99"/>
<circle cx="125.5" cy="375.6" r=".99"/>
<circle cx="125.5" cy="369.6" r=".99"/>
</g>
<g fill="#c90d0c" stroke="#c90d0c" stroke-width=".27">
<path d="M99 357.1h.8v5h-.8z"/>
<path d="M61 334.6h.5v4h-.5z"/>
<path d="M62 334.6h.5v4h-.5z"/>
<path d="M50.5 372.6h4v.5h-4z"/>
<path d="M50.5 371.6h4v.5h-4z"/>
<path d="M55.2 192.1h.8v5.1h-.8z"/>
<path d="M66.3 210.1h.7v5.1h-.7z"/>
<path d="M77.3 228.1h.7v5.1h-.7z"/>
<path d="M87.2 248.1h.8v5.1h-.8z"/>
</g>
<path d="M106.2 367.1h7.6v5h-7.6zM106.2 373h7.6v5.1h-7.6zM123.2 367.1h7.7v5h-7.7zM123.2 373h7.7v5.1h-7.7z" fill="none" stroke="#c90d0c" stroke-width=".42"/>
<path d="M16.5 164.3h387.3v260.3h-387.3z" fill="none" stroke="#c90d0c" stroke-width=".32"/>
<g fill="none" stroke="#0dab76" stroke-width=".27">
<path d="M53 194.6h-11.5v17M58 199.7v.9h11M132.5 188.6h-74.5v.9M207.8 194.5l-12.3 .1M223.5 184.2v2.4h-.5v2.9M238.3 199.6h11.2M243.5 199.6v25h-4.9M323.4 191.6h-9.9v24M333.5 191.6h50v118h-3.5M339.5 185.2v13.4h-.5v1.9M64 212.6h-13.5v18M69 217.7v.9h12"/>
<path d="M76.6 200.6h4.8M88.6 218.6h3.8M91.6 200.6h34.9v65M102.6 218.6h23.9M132.5 206.6h-63.5v.9M193.4 204.6h-4.9v10.5M203.6 204.6h4.2v20h20.6M223 209.8v2.8h.5v2.5M323.8 215.7h-10.3v5.8M323.8 205.5h-19.3v33h19.3M354.2 210.6h5.2M369.5 210.6h2.9"/>
<path d="M380 210.6h3.5M75 230.6h-13.5v19M80.1 235.7v.9h9.9M97.6 236.6h4.8M112.6 236.6h13.9M132.5 224.6h-52.4v.9M304.5 238.6v65.9h19.3M313.5 231.7v23.8M85 250.6h-12.5v14M90 255.7v.9h10M107.6 256.6h4.8M122.6 256.6h3.9"/>
<path d="M132.5 244.6h-42.5v.9M313.5 248.6l10.3 .1M354.2 243.6h5.2M369.5 243.6h2.9M380 243.6h3.5M140.5 263.1v2.5h-8v-84h-99v83M186.4 276.6h-3.9v20.5M196.5 260.2v3.3M196.5 273.7l.1 2.9M196.6 276.5h12.2M224.5 265.2v3.4h-.5v2.8M304.5 271.5h19.3"/>
<path d="M313.5 265.7v23.8M354.2 276.6h5.2M369.5 276.6h2.9M380 276.6h3.5M194.5 286.6h1.9M206.6 286.6h2.2v20h20.6M224 291.8v2.8h.5v2.5M239.3 281.6h7.2M243.5 281.6v25h-3.9M313.5 299.7v19.8M313.5 281.6l10.3 .1M34.5 319h43.2"/>
<path d="M39.5 319v11.5M87.8 319h14v35.5M300.5 304.6h4M313.5 314.6l10.3 .1M339 319.8v3.8h-.5v12.5M354.2 309.6h5.2M369.5 309.6h2.9M52.5 336.6h5.5M65.6 336.6h24.9v23M65.9 328.6h-13.4v25.9h4.3M76.1 328.6h25.7M313.5 329.7v3.9h25"/>
<path d="M39.5 340.7v8.9M39.5 359.6v5.9M41.5 354.6h11M72.5 345.1v2.5h-.4v1.8M87.3 359.6h9.4M197.5 346.6v8.9M200.4 346.6h-15.9v8.9M210.6 346.6h5.8M213.5 346.6v8.9M226.6 346.6h5.8M229.5 346.6v8.9M242.6 346.6h13.9"/>
<path d="M245.5 346.6v8.9M52.5 376.1v7M56.8 364.7h-4.3v3.8M72.1 369.8v1.8h.4v1.4M101.8 364.7v4.9h8.2M110 375.6h-8.5v6h-62v-5.9M127 375.6h9.5v5h9v-1.9M145.5 366.6v1.9M149.5 366.6h-13v3h-9.5M184.5 365.7v5.4M197.5 365.7v7.9M213.5 365.7v7.9"/>
<path d="M229.5 365.7v7.9M245.5 365.7v7.9"/>
</g>
<g fill="#0dab76" stroke="#0dab76" stroke-width=".27">
<circle cx="90.5" cy="359.6" r=".51"/>
<circle cx="52.5" cy="336.6" r=".51"/>
<circle cx="52.5" cy="381.6" r=".51"/>
<circle cx="126.5" cy="218.6" r=".51"/>
<circle cx="126.5" cy="236.6" r=".51"/>
<circle cx="126.5" cy="256.6" r=".51"/>
<circle cx="126.5" cy="265.1" r=".51"/>
<circle cx="338.5" cy="333.6" r=".51"/>
<circle cx="197.5" cy="346.6" r=".51"/>
<circle cx="213.5" cy="346.6" r=".51"/>
<circle cx="229.5" cy="346.6" r=".51"/>
<circle cx="245.5" cy="346.6" r=".51"/>
<circle cx="132.5" cy="206.6" r=".51"/>
<circle cx="132.5" cy="224.6" r=".51"/>
<circle cx="132.5" cy="244.6" r=".51"/>
<circle cx="132.5" cy="188.6" r=".51"/>
<circle cx="339.5" cy="191.6" r=".51"/>
<circle cx="383.5" cy="243.6" r=".51"/>
<circle cx="383.5" cy="276.6" r=".51"/>
<circle cx="383.5" cy="210.6" r=".51"/>
<circle cx="39.5" cy="319" r=".51"/>
<circle cx="243.5" cy="199.6" r=".51"/>
<circle cx="52.5" cy="354.6" r=".51"/>
<circle cx="207.8" cy="204.7" r=".51"/>
<circle cx="208.8" cy="286.7" r=".51"/>
<circle cx="196.6" cy="276.6" r=".51"/>
<circle cx="145.5" cy="366.6" r=".51"/>
<circle cx="243.5" cy="281.6" r=".51"/>
<circle cx="313.5" cy="248.6" r=".51"/>
<circle cx="313.5" cy="281.6" r=".51"/>
<circle cx="313.5" cy="314.6" r=".51"/>
<circle cx="304.5" cy="271.6" r=".51"/>
<circle cx="304.5" cy="238.6" r=".51"/>
<circle cx="313.5" cy="215.6" r=".51"/>
</g>
<g font-size="3.7" fill="#c90d0c">
<text x="43" y="167.5">1</text>
<text x="90.5" y="167.5">2</text>
<text x="138" y="167.5">3</text>
<text x="185.4" y="167.5">4</text>
<text x="232.9" y="167.5">5</text>
<text x="280.3" y="167.5">6</text>
<text x="327.8" y="167.5">7</text>
<text x="375.3" y="167.5">8</text>
<text x="17.2" y="194.6">A</text>
<text x="400.7" y="194.6">A</text>
<text x="17.2" y="245.2">B</text>
<text x="400.7" y="245.2">B</text>
<text x="17.1" y="295.7">C</text>
<text x="400.6" y="295.7">C</text>
<text x="17.1" y="346.3">D</text>
<text x="400.6" y="346.3">D</text>
<text x="17.2" y="396.8">E</text>
<text x="400.7" y="396.8">E</text>
<text x="43" y="424">1</text>
<text x="90.5" y="424">2</text>
<text x="138" y="424">3</text>
<text x="185.4" y="424">4</text>
<text x="232.9" y="424">5</text>
<text x="280.3" y="424">6</text>
<text x="327.8" y="424">7</text>
<text x="375.3" y="424">8</text>
</g>
<g font-size="3.6" fill="#808080">
<text x="43.4" y="212.9">R4</text>
<text x="52.4" y="231.9">R3</text>
<text x="63.4" y="250.9">R2</text>
<text x="35.4" y="265.9">VCC</text>
<text x="74.4" y="265.9">R1</text>
<text x="258.4" y="347.9">V_R2R</text>
<text x="198.8" y="379.5" transform="rotate(-90 198.8 379.5)">L4</text>
<text x="214.8" y="379.5" transform="rotate(-90 214.8 379.5)">L3</text>
<text x="230.8" y="379.5" transform="rotate(-90 230.8 379.5)">L2</text>
<text x="246.8" y="379.5" transform="rotate(-90 246.8 379.5)">L1</text>
</g>
<g font-size="3.6" fill="#c90d0c">
<text x="360.6" y="409.3">AquaLoop</text>
<text x="360.4" y="419.6">Sheet:</text>
<text x="374" y="419.5">1/1</text>
</g>
<g font-size="3.5">
<text x="6" y="588.9">18-02-2021</text>
<text x="25.1" y="588.9">22:05 C:\Users\HP1\Documents\Desktop\SYSTEM File\Desktop\AquaLoop\AquaLoop.sch (Sheet: 1/1)</text>
</g>
<g font-size="3.2" fill="#c90d0c">
<text x="360.6" y="414.4">18-02-2021</text>
<text x="378.1" y="414.4">22:04</text>
</g>
<g font-size="2.5" fill="#808080">
<text x="220.9" y="184.2" transform="rotate(-90 220.9 184.2)">VCC</text>
<text x="336.9" y="185.2" transform="rotate(-90 336.9 185.2)">VCC</text>
<text x="47.3" y="191">T1</text>
<text x="324.7" y="190.1">R28</text>
<text x="47.3" y="193.5">BC547</text>
<text x="185.9" y="195.5">V_R2R</text>
<text x="228.1" y="194.3">OPAMP</text>
<text x="324.7" y="194.9">1K</text>
<text x="69.8" y="198.8">LED2</text>
<text x="82.7" y="203.9">100</text>
<text x="82.7" y="199.1">R5</text>
<text x="194.7" y="203.1">R17</text>
<text x="251" y="200.5">V_AMP</text>
<text x="58.3" y="209">T2</text>
<text x="66.4" y="204.9" transform="rotate(-90 66.4 204.9)">L4</text>
<text x="194.7" y="207.9">1K</text>
<text x="228.5" y="207.6">OPA211</text>
<text x="344.1" y="205.3">COMP</text>
<text x="360.7" y="209.1">R24</text>
<text x="58.3" y="211.5">BC547</text>
<text x="360.7" y="213.9">100</text>
<text x="372.9" y="214.2">LED6</text>
<text x="81.8" y="216.8">LED3</text>
<text x="93.7" y="221.9">100</text>
<text x="93.7" y="217.1">R14</text>
<text x="185.9" y="220.2">GND</text>
<text x="220.9" y="220.2">GND</text>
<text x="69.3" y="227">T3</text>
<text x="77.4" y="222.9" transform="rotate(-90 77.4 222.9)">L3</text>
<text x="229.7" y="227.9">1.5K</text>
<text x="229.7" y="223.1">R18</text>
<text x="312" y="225.9" transform="rotate(-90 312 225.9)">1K</text>
<text x="316.8" y="227.4" transform="rotate(-90 316.8 227.4)">R29</text>
<text x="69.3" y="229.5">BC547</text>
<text x="90.8" y="234.8">LED4</text>
<text x="103.7" y="239.9">100</text>
<text x="103.7" y="235.1">R15</text>
<text x="344.1" y="238.3">COMP</text>
<text x="87.4" y="240.9" transform="rotate(-90 87.4 240.9)">L2</text>
<text x="360.7" y="242.1">R25</text>
<text x="79.3" y="249.5">BC547</text>
<text x="79.3" y="247">T4</text>
<text x="360.7" y="246.9">100</text>
<text x="372.9" y="247.2">LED7</text>
<text x="100.8" y="254.8">LED5</text>
<text x="113.7" y="255.1">R16</text>
<text x="97.4" y="260.9" transform="rotate(-90 97.4 260.9)">L1</text>
<text x="113.7" y="259.9">100</text>
<text x="138" y="263.2" transform="rotate(-90 138 263.2)">VCC</text>
<text x="193.9" y="260.2" transform="rotate(-90 193.9 260.2)">VCC</text>
<text x="312" y="259.9" transform="rotate(-90 312 259.9)">1K</text>
<text x="316.8" y="261.4" transform="rotate(-90 316.8 261.4)">R30</text>
<text x="221.9" y="265.2" transform="rotate(-90 221.9 265.2)">VCC</text>
<text x="124" y="270.1">GND</text>
<text x="187.7" y="275.1">R19</text>
<text x="195" y="272.4" transform="rotate(-90 195 272.4)">R20</text>
<text x="199.8" y="272.4" transform="rotate(-90 199.8 272.4)">1K</text>
<text x="344.1" y="271.3">COMP</text>
<text x="360.7" y="275.1">R26</text>
<text x="187.7" y="279.9">1K</text>
<text x="229.1" y="276.3">OPAMP</text>
<text x="360.7" y="279.9">100</text>
<text x="372.9" y="280.2">LED8</text>
<text x="184.8" y="287.5">V_RES</text>
<text x="197.7" y="285.1">R21</text>
<text x="248" y="282.5">V_COMP</text>
<text x="197.7" y="289.9">2K</text>
<text x="229.5" y="288.6">OPA211</text>
<text x="312" y="293.9" transform="rotate(-90 312 293.9)">1K</text>
<text x="316.8" y="295.4" transform="rotate(-90 316.8 295.4)">R31</text>
<text x="180" y="302.1">GND</text>
<text x="221.9" y="302.1">GND</text>
<text x="230.7" y="305.1">R22</text>
<text x="288.4" y="305.5">V_COMP</text>
<text x="344.1" y="304.3">COMP</text>
<text x="230.7" y="309.9">10K</text>
<text x="360.7" y="308.1">R27</text>
<text x="78.9" y="317.5">R4</text>
<text x="360.7" y="312.9">100</text>
<text x="372.9" y="313.2">LED9</text>
<text x="24.5" y="319.9">V_AMP</text>
<text x="78.9" y="322.3">100</text>
<text x="312" y="323.9" transform="rotate(-90 312 323.9)">1K</text>
<text x="67.2" y="327.1">R3</text>
<text x="316.8" y="325.4" transform="rotate(-90 316.8 325.4)">R32</text>
<text x="345.5" y="326.6">2 x LM393</text>
<text x="56.9" y="335.9">C1</text>
<text x="67.2" y="331.9">10K</text>
<text x="38" y="339.4" transform="rotate(-90 38 339.4)">R2</text>
<text x="42.8" y="339.4" transform="rotate(-90 42.8 339.4)">1K</text>
<text x="56.1" y="340.9">100pF</text>
<text x="335.9" y="341.1">GND</text>
<text x="70" y="345.1" transform="rotate(-90 70 345.1)">VCC</text>
<text x="201.7" y="345.1">R8</text>
<text x="217.7" y="345.1">R7</text>
<text x="233.7" y="345.1">R6</text>
<text x="93.1" y="353">Q1</text>
<text x="201.7" y="349.9">1K</text>
<text x="217.7" y="349.9">1K</text>
<text x="233.7" y="349.9">1K</text>
<text x="41.5" y="357.6">100K</text>
<text x="77.1" y="354.3">OPAMP</text>
<text x="93.1" y="355.5">BC557</text>
<text x="37.5" y="360.6" transform="rotate(-90 37.5 360.6)">POT1</text>
<text x="77.1" y="364.7">OPA211</text>
<text x="183" y="364.4" transform="rotate(-90 183 364.4)">R13</text>
<text x="187.8" y="364.4" transform="rotate(-90 187.8 364.4)">2K</text>
<text x="196" y="364.4" transform="rotate(-90 196 364.4)">R12</text>
<text x="200.8" y="364.4" transform="rotate(-90 200.8 364.4)">2K</text>
<text x="212" y="364.4" transform="rotate(-90 212 364.4)">R11</text>
<text x="216.8" y="364.4" transform="rotate(-90 216.8 364.4)">2K</text>
<text x="228" y="364.4" transform="rotate(-90 228 364.4)">R10</text>
<text x="232.8" y="364.4" transform="rotate(-90 232.8 364.4)">2K</text>
<text x="244" y="364.4" transform="rotate(-90 244 364.4)">R9</text>
<text x="248.8" y="364.4" transform="rotate(-90 248.8 364.4)">2K</text>
<text x="45.3" y="370.7">47nF</text>
<text x="106.1" y="366.4">I_LP1</text>
<text x="124.3" y="366.5">I_LP4</text>
<text x="151" y="367.5">V_RES</text>
<text x="38" y="374.4" transform="rotate(-90 38 374.4)">R1</text>
<text x="42.8" y="374.4" transform="rotate(-90 42.8 374.4)">100K</text>
<text x="47.8" y="375.8">C2</text>
<text x="144" y="377.4" transform="rotate(-90 144 377.4)">R23</text>
<text x="148.8" y="377.4" transform="rotate(-90 148.8 377.4)">470</text>
<text x="182" y="376.1">GND</text>
<text x="70" y="378.1">GND</text>
<text x="106.1" y="380.4">I_LP2</text>
<text x="124.3" y="380.5">I_LP3</text>
<text x="50" y="388.1">GND</text>
<text x="107.5" y="389.6">4 - 20mA Current Loop</text>
</g>
<g font-size="2.5" fill="#c90d0c">
<text x="219.2" y="197.1">VDD</text>
<text x="219.2" y="203.4">VSS</text>
<text x="335.2" y="208.1">VDD</text>
<text x="335.2" y="214.4">VSS</text>
<text x="335.2" y="241.1">VDD</text>
<text x="335.2" y="247.4">VSS</text>
<text x="335.2" y="274.1">VDD</text>
<text x="220.2" y="279.1">VDD</text>
<text x="335.2" y="280.4">VSS</text>
<text x="220.2" y="285.4">VSS</text>
<text x="335.2" y="307.1">VDD</text>
<text x="335.2" y="313.4">VSS</text>
<text x="68.2" y="357.1">VDD</text>
<text x="68.2" y="363.4">VSS</text>
<text x="314.5" y="411.6">Project14 @ Element14</text>
</g>
<g font-size="2.1" fill="#808080">
<text x="109" y="369.2">1</text>
<text x="126.8" y="369.2">1</text>
<text x="109" y="375.2">1</text>
<text x="126.8" y="375.2">1</text>
</g>
</svg>
